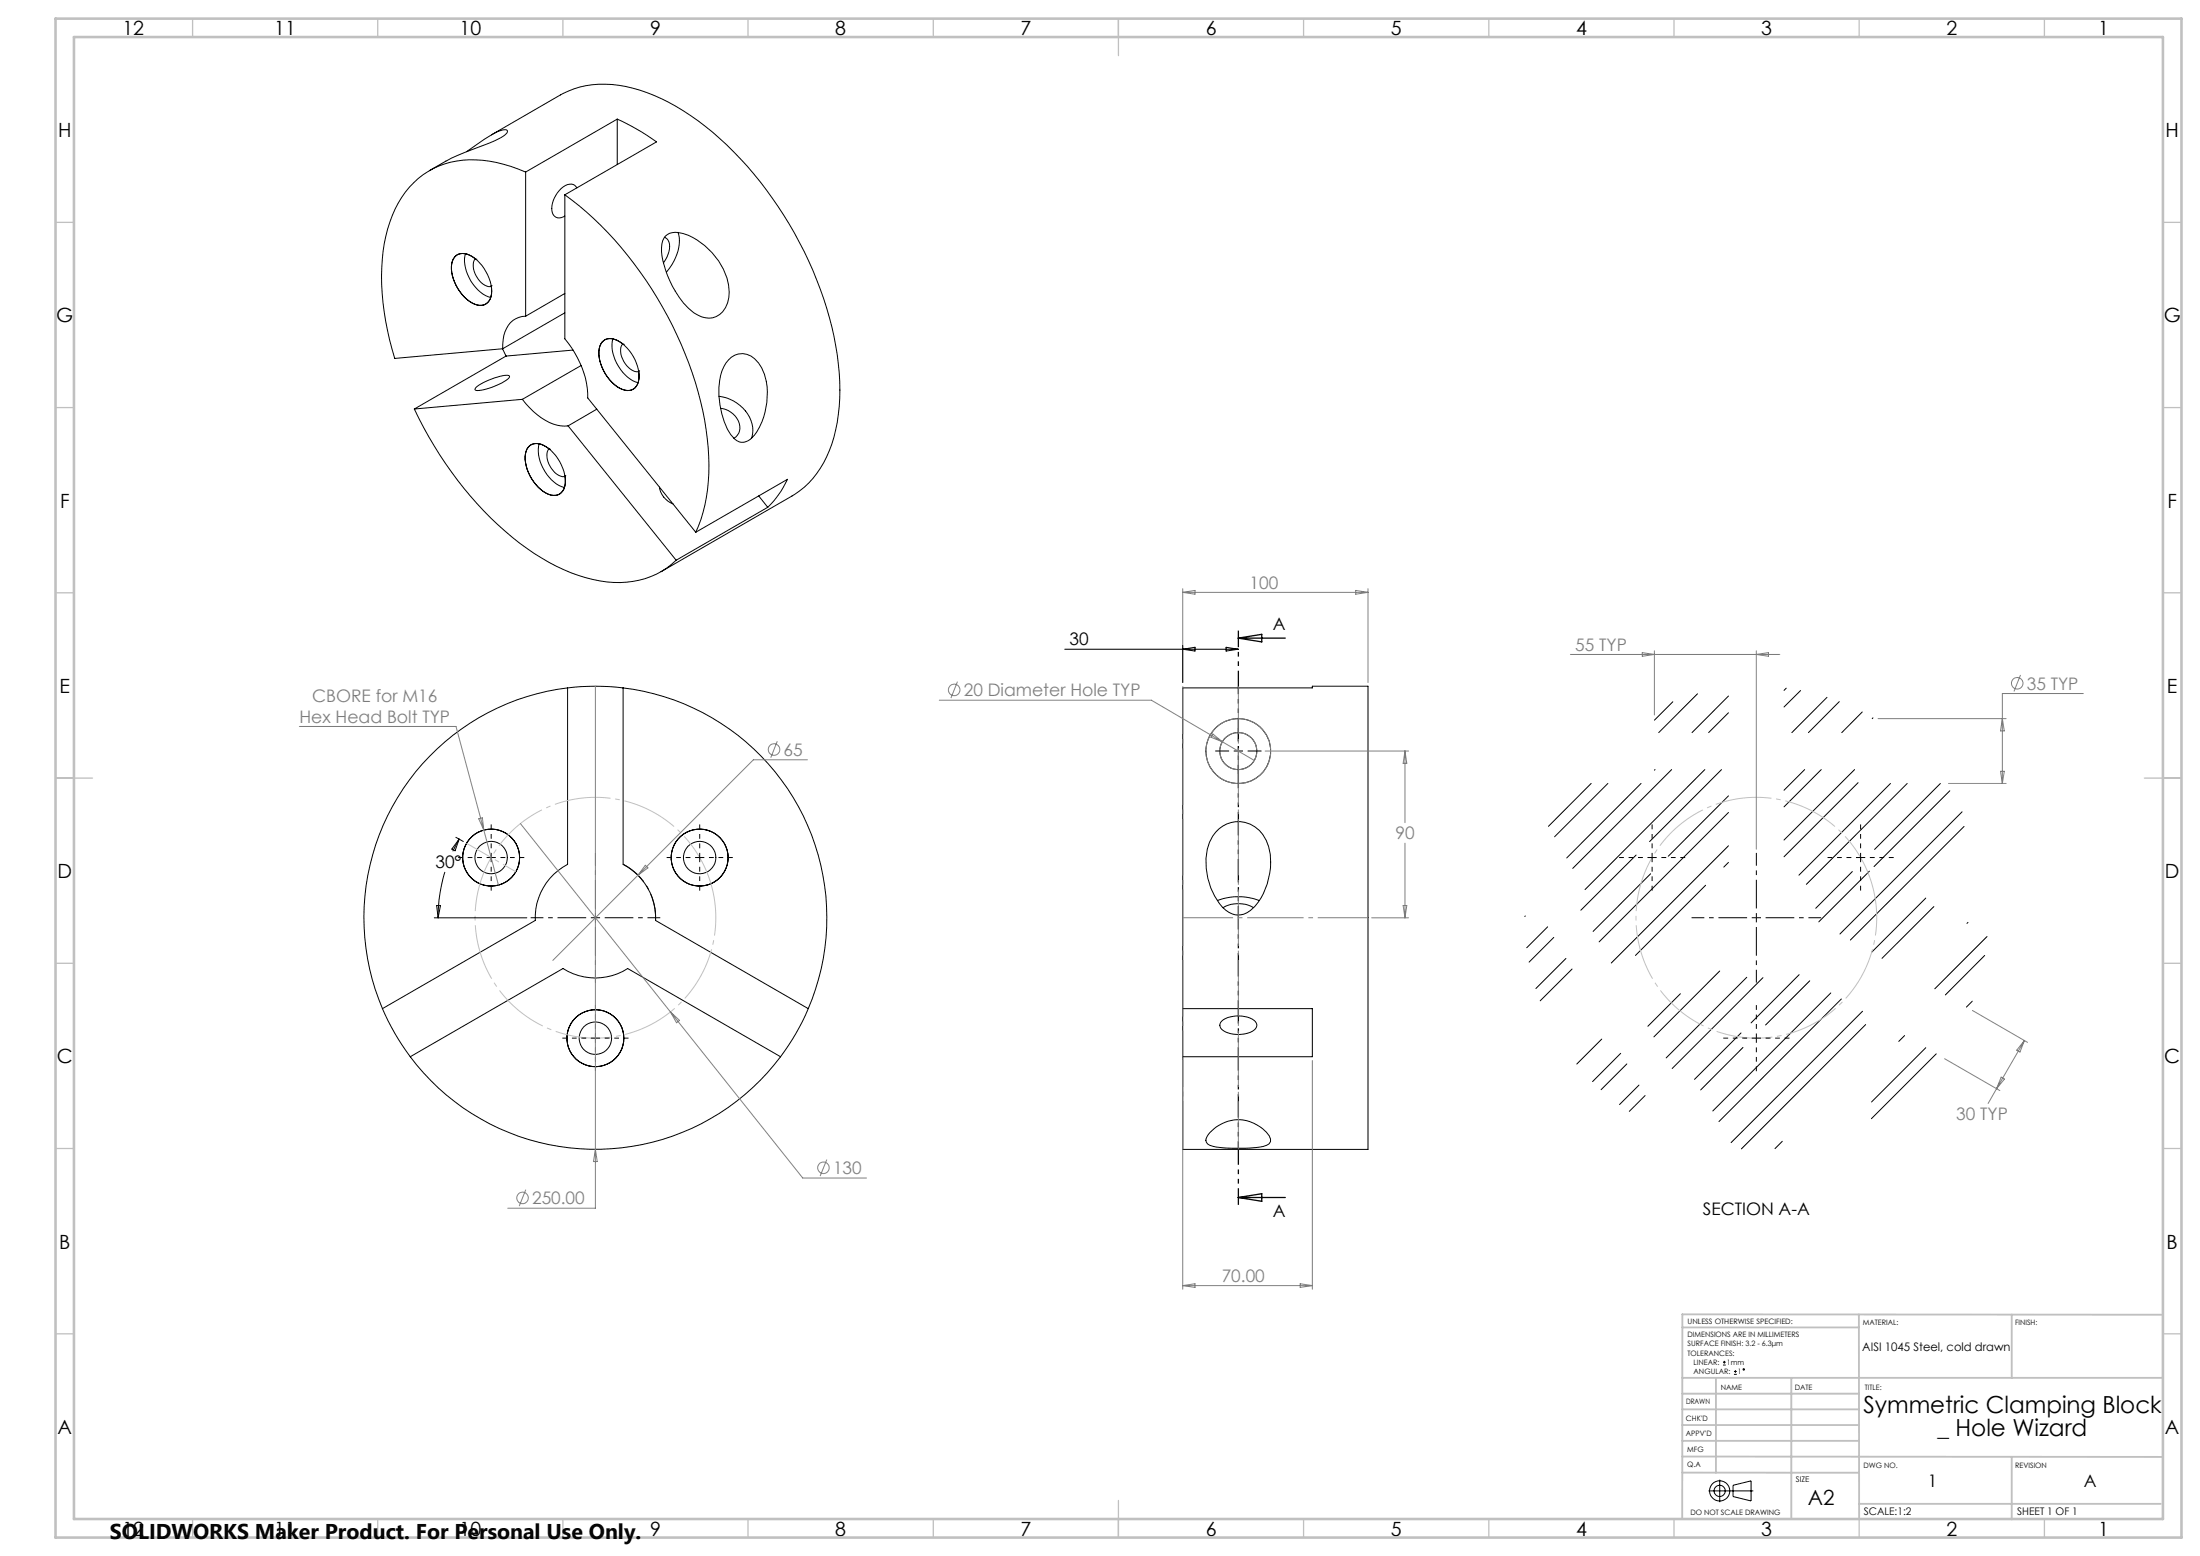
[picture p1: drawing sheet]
<svg xmlns="http://www.w3.org/2000/svg" width="594mm" height="420mm" viewBox="0 0 594 420" stroke-linecap="round" stroke-linejoin="round" font-family="sans-serif">
<g fill="none" stroke="#000" stroke-width=".27">
<path d="M132.7 36.4l18.6-10.8a25.6 25.6 0 0 1 19.5-1.8 61.9 61.9 0 0 1 27.3 17.2 103.2 103.2 0 0 1 28 54.8 50.8 50.8 0 0 1-2.2 25.8 23.9 23.9 0 0 1-10.1 12.3l-35.3 20.4M166.7 32.2a63.5 63.5 0 0 1 10.6 6.1l-24.8 14.3M166.7 32.2l-24.8 14.2M166.7 32.2v12.2M126 40.9a51.5 51.5 0 0 1 8.8-5.5l1.8-.4 .4 .3a2.55 2.55 0 0 1-1.8 1.9l-3 1.4a96.1 96.1 0 0 0-11.8 4.9l-4.4 2.6M141.9 46.4a32.6 32.6 0 0 0-20.3-2.6 23.3 23.3 0 0 0-16.3 16.1 55.4 55.4 0 0 0-.7 29.2l2 7.6 29.1-2.6M141.9 46.4v39M152.5 52.6a100.6 100.6 0 0 1 33.5 45.5 75.3 75.3 0 0 1 5 34.1 38.4 38.4 0 0 1-3.1 11.5M152.5 52.6v38.9a24.8 24.8 0 0 1 6.2 15.9l29.2 36.3M155.8 50.7a2.29 2.29 0 0 0-3.7-.3 7.4 7.4 0 0 0-2.9 7.1 2.06 2.06 0 0 0 3.3 .8M123.2 69a4.2 4.2 0 0 1 5 .7 11.5 11.5 0 0 1 4.4 10.4 3.1 3.1 0 0 1-5.1 1.7 11.2 11.2 0 0 1-5.4-11.3zM125.7 68.5a10.9 10.9 0 0 0 3.9 10.3l1.4 .9 1.5 .6"/>
<path d="M128.3 69.8a4.6 4.6 0 0 0 .7 5.4 3.8 3.8 0 0 0 3.6 2.1M128.5 70h.1M128.5 70a4.4 4.4 0 0 0-5.3-1 5.2 5.2 0 0 0-1 5.4 11 11 0 0 0 6.7 7.9 3 3 0 0 0 3.8-3l.1-.8M132.6 77.1h.1M132.6 77.1l.2 1.4M152.5 79.2l-10.6 6.2M179.4 64a2.93 2.93 0 0 1 1.2 3.9l-.5 1.5-1 1.5M179.7 63.7a4.7 4.7 0 0 1 4.8-.6 18.8 18.8 0 0 1 12.2 13.8 7.7 7.7 0 0 1-3.3 8.6 6.2 6.2 0 0 1-6.1-1.1 25.4 25.4 0 0 1-8.7-17.5 4.5 4.5 0 0 1 1.1-3.2zM183.1 62.7a11.6 11.6 0 0 1-3.2 10.8M135.7 94.1l.9 2M136.6 96.1l-24.7 14.3M141.9 85.4a6.3 6.3 0 0 0-6 6.3l-.2 2.4"/>
<path d="M152.5 84.4l-16.8 9.7M154.7 94.5l-18.1 1.6M156.9 98.7l-15.9 9.1M162.6 92.3a3.5 3.5 0 0 1 4.7-.1 11.3 11.3 0 0 1 5.1 10.8 3.1 3.1 0 0 1-5.1 1.8 11.6 11.6 0 0 1-5.5-10.7zM165.5 91.5a10.9 10.9 0 0 0 6.7 11.8h.1M168.1 92.8a4.6 4.6 0 0 0 .7 5.4 4 4 0 0 0 3.6 2.1M168.3 92.9h.1M168.3 92.9a4.9 4.9 0 0 0-4.8-1.3 4.3 4.3 0 0 0-1.7 4.9 11.2 11.2 0 0 0 6.9 8.8 2.99 2.99 0 0 0 3.8-3v-.8M196.7 97.1a5 5 0 0 1 8.1 .8 16.5 16.5 0 0 1 1.4 14.7 11.2 11.2 0 0 1-4.2 6.4 2.88 2.88 0 0 1-3.7-.5 19.3 19.3 0 0 1-4.2-13.8 11.3 11.3 0 0 1 2.6-7.6zM111.9 110.4a97 97 0 0 0 32.3 39 42.7 42.7 0 0 0 23.2 7.9 22 22 0 0 0 15.2-6.1M128.6 104.5a17.7 17.7 0 0 1 8.5-3.2l.5 .4a6.3 6.3 0 0 1-3.4 2.3 10.2 10.2 0 0 1-5.9 1.3v-.3zM141 107.8a16.8 16.8 0 0 0 10.4 7.2h2"/>
<path d="M141 107.8l-29.1 2.6M145.6 119.8a11 11 0 0 0 6.7 11.8h.1M153.4 115l29.2 36.2M161.1 110.4l-7.7 4.6M172.4 100.1h.1M172.4 100.1l.1 1.4M194.1 107a10.2 10.2 0 0 1 9.2 9.3l-.4 2.1M194.6 110.2a5.5 5.5 0 0 1 5.1 6.1 3.4 3.4 0 0 1-1.5 2M143.1 120.2a4.2 4.2 0 0 1 5 .8 11.5 11.5 0 0 1 4.4 10.4 3.1 3.1 0 0 1-5.1 1.7 11.4 11.4 0 0 1-5.5-10.7 3.5 3.5 0 0 1 1.2-2.2zM148.2 121.2a4.6 4.6 0 0 0 .7 5.3 3.8 3.8 0 0 0 3.6 2.1M148.4 121.3h.1M148.4 121.3a4.4 4.4 0 0 0-5.3-1 5.2 5.2 0 0 0-1 5.4 11 11 0 0 0 6.7 7.9 2.99 2.99 0 0 0 3.8-3v-.8"/>
<path d="M152.5 128.4h.1M152.5 128.4l.1 1.4M178 131.5a5.7 5.7 0 0 0 3.7 4.5M204.9 133.9l2.4 3M207.3 136.9a25.6 25.6 0 0 0 5.3-7.5l-24.7 14.3M207.3 136.9l-24.7 14.3M287.5 175.2h46.8M319.3 174.2v10M319.3 175.2l3.4-.5v1zM331 174.7l3.3 .5-3.3 .5zM153.2 185.7v47.6a16.3 16.3 0 0 0-8.7 15.1l-41.2 23.9M153.2 185.7a62.5 62.5 0 0 0-49.9 86.6"/>
<path d="M153.2 185.7a61.5 61.5 0 0 1 15 0M168.2 185.7v47.6a16.2 16.2 0 0 1 8.8 15.1l41.2 23.9M168.2 185.7a62.5 62.5 0 0 1 50 86.6M451.7 189.4l-5 5M458.3 187.3l-10.4 10.4M466.7 187.9l-9.9 9.8M466.7 192.4l-5.4 5.3M482.3 185.8l-.6 .6M486.2 186.4l-4.5 4.4M493.3 188.2l-9.5 9.5M496.6 189.4l-8.3 8.3M502.8 192.2l-5.5 5.5"/>
<path d="M505.7 193.8l-.2 .2M429.6 211.5l-11.5 11.5M434.1 211.5l-14.4 14.4M443.1 211.5l-20.1 20.1M446.9 207.7l-.2 .2M451.3 207.7l-26.7 26.7M460.3 207.7l-32.3 32.4M464.8 207.7l-19.4 19.5M466.7 214.8l-16.3 16.3M466.7 219.3l-34.9 34.9M487.3 207.7l-5.6 5.6M491.7 207.7l-10 10.1"/>
<path d="M500.7 207.7l-19 19M501.7 211.3l-20 20M510.4 211.5l-24.7 24.7M514.9 211.5l-27.2 27.2M523.9 211.5l-17.8 17.8M526.5 213.4l-20.5 20.5M529.8 219.1l-33 33M120.1 235.4l-1.3 5.6-.5 6.7M123.1 226l2 1.1M124 226.5l-1.8 3.3M124 226.5l-1.1 3.1-.9-.4zM328.3 224.6a8.1 8.1 0 0 1 13.6 2.2 17.6 17.6 0 0 1-2.1 16.7 6.5 6.5 0 0 1-6.3 3.4 8.6 8.6 0 0 1-5.6-5.1 17.9 17.9 0 0 1-1.3-14.5l.8-1.6z"/>
<path d="M441.7 230.8l-14.9 14.9M445.7 235.8l-15.6 15.6M460.5 239l-18.9 18.9M466.7 228.3l-31.7 31.6M466.7 232.8l-1.3 1.3M500.1 235.2l-9.8 10M504.8 235.1l-13.7 13.7M530.3 223.1l-30.7 30.6M117.3 247.7h24.9M117.9 244.4l1 .1-.6 3.2zM328.7 243.1a16.3 16.3 0 0 1 11.3 0M338.5 245a8.3 8.3 0 0 0-8.3 0"/>
<path d="M411.8 247.2l-.1 .2M417.9 250.2l-5.7 5.6M419.5 253l-6.6 6.7M422.8 258.7l-8.1 8.1M520 242.4l-14.7 14.7M522.1 244.7l-14 14M531.4 249l-.3 .3M535.9 257.9l-10.6 10.7M536.5 252.8l-14.1 14.1M103.3 272.3a63.5 63.5 0 0 0 7.5 12.9M218.2 272.3a61.3 61.3 0 0 1-7.5 12.9M319.3 272.3h35v12.9h-35"/>
<path d="M319.3 272.3v-86.6h35v-.5h15.1v125.1h-50.1v-25.1M319.3 272.3v12.9M329.9 275.6a7.8 7.8 0 0 1 9 .1 1.63 1.63 0 0 1-.8 2.7 8.3 8.3 0 0 1-8.2-.5 1.48 1.48 0 0 1 0-2.3zM424.5 261.6l-8.6 8.5M453.7 268.2l-8.8 8.8M464.3 262.1l-17.8 17.8M470.1 278.8l-12.6 12.5M471.6 263.8l-21.7 21.8M476 263.9l-24.5 24.5M485.8 263.1l-13 13M488.6 264.7l-11.9 12M494.3 268l-31.8 31.9"/>
<path d="M497.2 269.6l-33.1 33.1M502.9 273l-35.5 35.4M503.7 276.6l-33.5 33.5M514.2 279.5l-1.5 1.6M532.5 270.2l-1.6 1.6M110.8 285.2l41.2-23.8a16.1 16.1 0 0 0 17.5 0l41.2 23.8M110.8 285.2a62.5 62.5 0 0 0 99.9 0M432.5 280.5l-6.8 6.7M437.6 284.3l-7.6 7.6M439.2 287.2l-6.9 6.9M441.4 298.5l-1.5 1.5M442.5 292.9l-5.2 5.3"/>
<path d="M444.2 295.7l-2.6 2.6M470.6 282.7l-11.4 11.5M520 282.8l-14.7 14.6M522.8 284.5l-17.5 17.5M326.6 305.8a10.2 10.2 0 0 1 16.1 .8l.3 .9a1.86 1.86 0 0 1-1.9 1.9 46.3 46.3 0 0 1-13.5 0 1.82 1.82 0 0 1-2-2zM481.2 308.1l-2 1.9M465.2 368.5h.7M465.2 367.7h.7M465.6 367.3v.8M468.2 371h.7M468.2 370.2h.7M468.6 369.8v.8"/>
<path d="M464.3 399.4v6.1M461.3 402.4h12.1M467.9 400.9l4.9-1.2v5.4l-4.9-1.2z"/>
<circle cx="334.3" cy="202.7" r="8.8"/>
<circle cx="334.3" cy="202.7" r="5"/>
<circle cx="132.6" cy="231.5" r="7.7"/>
<circle cx="132.6" cy="231.5" r="4.4"/>
<circle cx="188.9" cy="231.5" r="7.7"/>
<circle cx="188.9" cy="231.5" r="4.4"/>
<circle cx="160.7" cy="280.2" r="7.7"/>
<circle cx="160.8" cy="280.2" r="4.4"/>
<circle cx="160.8" cy="280.2" r="7.7"/>
<circle cx="470.8" cy="369.6" r=".2"/>
<circle cx="464.3" cy="402.4" r="1.51"/>
<circle cx="464.3" cy="402.4" r="2.72"/>
</g>
<g fill="none" stroke="#808080" stroke-width=".27">
<path d="M319.3 158.9v25.3M319.3 159.9h50.1M319.3 159.9l3.4-.5v1zM366 159.4l3.4 .5-3.4 .5zM369.4 158.9v25.3M424 176.7h56.6M443.4 176.2l3.3 .5-3.3 .4zM446.7 175.7v17.3M474.2 175.7v53.5M474.2 176.7l3.3-.5v.9zM80.8 196.1h42.3l7.5 28M160.8 185.2v140.9h-23.7"/>
<path d="M253.6 189h57.3l27.8 16.3M258.5 184l-1.7 4.4M327.4 198.1l2.6 2.1-3.1-1.2zM507.1 194h34.6M540.6 194l.6 3.3h-1.1zM545.5 182.2l-1.7 4.4M562.5 187.2h-21.9v24.3M209.9 200.1l-1.8 4.4M218 205.1h-14.6l-54.1 54.1M341.6 202.7h38.7M379.3 202.7v19.4M379.3 202.7l.5 3.3h-1z"/>
<path d="M526.1 211.5h15.6M540.1 208.2h1.1l-.6 3.3zM129.3 221l.9-.2 .4 3.3zM130.6 224.1l4 14.8M140.5 222.3l40.5 50.8M174.2 233.6l.7 .7-2.6 1.9zM379.3 227.6v20.1M370.3 247.7h10M378.8 244.4h1l-.5 3.3zM181 273.1l35.7 44.9h17.3M181 273.1l2.5 2.3-.8 .7zM532.6 272.8l14.8 8.6"/>
<path d="M319.3 286.3v61.7M354.3 286.3v61.7M525 285.8l15 8.6M539.1 293.8l-2.3 4.1M540.3 290.7l.9 .6-2.1 2.5zM546.6 280.9l-7.5 12.9M546.6 280.9l-1.2 3.1-.9-.5zM160.8 310.3l.5 3.2h-1.1zM223.2 313l-1.8 4.4M142 321.1l-1.8 4.5M319.3 347l3.4-.5v1zM319.3 347h35"/>
<path d="M351 346.5l3.3 .5-3.3 .5z"/>
<circle cx="257.6" cy="186.2" r="1.56"/>
<circle cx="544.6" cy="184.4" r="1.56"/>
<circle cx="209" cy="202.3" r="1.56"/>
<circle cx="334.4" cy="202.7" r="8.8"/>
<circle cx="334.4" cy="202.7" r="5"/>
<circle cx="222.3" cy="315.2" r="1.55"/>
<circle cx="141.1" cy="323.4" r="1.56"/>
</g>
<path d="M177 248.4a16.2 16.2 0 0 0-8.7-15.1" fill="none" stroke="#000" stroke-width=".27" stroke-dasharray="15.2 1.3 1.3 1.3" stroke-dashoffset="7.9" stroke-linecap="butt"/>
<path d="M191.9 238.2a32.5 32.5 0 0 0-54.5-13.1 32.5 32.5 0 0 0 15 54 32.5 32.5 0 0 0 39.9-39.2l-.4-1.7M505.3 238.2a32.5 32.5 0 0 0-54.5-13.1 32.5 32.5 0 0 0 15 54 32.5 32.5 0 0 0 40-39.2l-.5-1.7" fill="none" stroke="#c0c0c0" stroke-width=".27" stroke-dasharray="15.2 1.3 1.3 1.3" stroke-dashoffset=".8" stroke-linecap="butt"/>
<g fill="none" stroke="#000" stroke-width=".27" stroke-dasharray="15.2 1.3 1.3 1.3" stroke-linecap="butt">
<path d="M331.9 202.7h-3.8M334.4 202.7v-1.2M334.4 202.7h-1.3M334.4 202.7v1.3M334.4 202.7h1.2M334.4 200.2v-3.7M334.4 205.2v3.8M336.9 202.7h3.7M132.6 231.5v-1.3M132.6 231.5h-1.2M132.6 231.5v1.2M132.6 231.5h1.3"/>
<path d="M188.9 231.5v-1.3M188.9 231.5h-1.2M188.9 231.5v1.2M188.9 231.5h1.3M446.1 231.5v-1.3M446.1 231.5h-1.3M446.1 231.5v1.2M446.1 231.5h1.2M502.4 231.5v-1.3M502.4 231.5h-1.3M502.4 231.5v1.2M502.4 231.5h1.2"/>
<path d="M160.8 247.7v-1.2M160.8 247.7h-1.3M160.8 247.7v1.3M160.8 247.7h1.2M474.2 247.7v-1.2M474.2 247.7h-1.2M474.2 247.7v1.3M474.2 247.7h1.3M160.8 280.2v-1.2M160.8 280.2h-1.3M160.8 280.2v1.3M160.8 280.2h1.2"/>
<path d="M474.2 280.2v-1.2M474.2 280.2h-1.2M474.2 280.2v1.3M474.2 280.2h1.3"/>
</g>
<g fill="none" stroke="#000" stroke-width=".27" stroke-dasharray="15.2 1.3 1.3 1.3" stroke-dashoffset="13.9" stroke-linecap="butt">
<path d="M130.1 231.5h-6.4M132.6 229v-6.5M132.6 234v6.4M135.1 231.5h6.5M186.4 231.5h-6.4M188.9 229v-6.5M188.9 234v6.4M191.4 231.5h6.4M443.6 231.5h-6.5M446.1 229v-6.5M446.1 234v6.4M448.6 231.5h6.4"/>
<path d="M499.9 231.5h-6.5M502.4 229v-6.5M502.4 234v6.4M504.9 231.5h6.4M160.8 277.7v-6.4M474.2 277.7v-6.4M158.3 280.2h-6.5M160.8 282.7v6.4M163.3 280.2h6.4M471.7 280.2h-6.4M474.2 282.7v6.4M476.7 280.2h6.4"/>
</g>
<path d="M158.3 247.7h-15M160.8 245.2v-15M160.8 250.2v15M163.3 247.7h15M471.7 247.7h-15M474.2 245.2v-15M474.2 250.2v15M476.7 247.7h15" fill="none" stroke="#000" stroke-width=".27" stroke-dasharray="15.2 1.3 1.3 1.3" stroke-dashoffset="7.5" stroke-linecap="butt"/>
<path d="M334.4 170.2v155" fill="none" stroke="#000" stroke-width=".35" stroke-dasharray="6.3 1.3 1.3 1.3 1.3 1.3" stroke-dashoffset="1.9" stroke-linecap="butt"/>
<path d="M126 227.6l13.3 7.7" fill="none" stroke="#c0c0c0" stroke-width=".27" stroke-dasharray="15.2 1.3 1.3 1.3" stroke-dashoffset="7.7" stroke-linecap="butt"/>
<path d="M319.4 185.2v125M334.4 185.2v125" fill="none" stroke="#808080" stroke-width=".27" stroke-dasharray="15.2 1.3 1.3 1.3" stroke-dashoffset="2.3" stroke-linecap="butt"/>
<path d="M319.4 247.7h50" fill="none" stroke="#808080" stroke-width=".27" stroke-dasharray="15.2 1.3 1.3 1.3" stroke-dashoffset="1.7" stroke-linecap="butt"/>
<path d="M334.3 172.2h12.7M334.3 172.2l6.4-1v2.1zM334.3 323.2l6.4-1v2.1zM334.3 323.2h12.7" fill="none" stroke="#000" stroke-width=".35"/>
<g fill="none" stroke="#c0c0c0" stroke-width=".35">
<path d="M52 5v5M102 5v5M152 5v5M202 5v5M252 5v5M302 5v10M352 5v5M402 5v5M452 5v5M502 5v5M552 5v5M15 60h5"/>
<path d="M584 60h5M15 110h5M584 110h5M15 160h5M584 160h5M15 210h10M579 210h10M15 260h5M584 260h5M15 310h5M584 310h5M15 360h5"/>
<path d="M584 360h5M52 410v5M102 410v5M152 410v5M202 410v5M252 410v5M302 405v10M352 410v5M402 410v5M452 410v5M502 410v5M552 410v5"/>
</g>
<g fill="none" stroke="#c0c0c0" stroke-width=".5">
<path d="M454.2 358.3h47.7M501.9 354.8l.1 55.2M543.2 354.8v17.1M584 354.9l-129.8-.1v55.2M454.2 371.9h129.8M454.2 376.2h47.7M463.3 371.9v25.6M483.7 371.9v38.1M454.2 388.9h47.8M454.2 384.7h47.7M454.2 380.4h47.7M454.2 397.5h47.8"/>
<path d="M454.2 393.2l129.8 .1M543.2 393.3v16.9M502 405.9h81.4"/>
</g>
<path d="M15 5h574v410h-574zM20 10h564v400h-564z" fill="none" stroke="#c0c0c0" stroke-width=".7"/>
<g font-size="6.3">
<text x="503.1" y="381.3">Symmetric Clamping Block</text>
<text x="523.1" y="387.6">_ Hole Wizard</text>
</g>
<text font-size="5.8" x="29.7" y="415.3">SOLIDWORKS Maker Product. For Personal Use Only. 9</text>
<text font-size="5.6" x="488.1" y="406.4">A2</text>
<g font-size="5.3">
<text x="33.1" y="9.5">12</text>
<text x="74.1" y="9.5">11</text>
<text x="124.1" y="9.5">10</text>
<text x="175.5" y="9.5">9</text>
<text x="225.5" y="9.5">8</text>
<text x="275.5" y="9.5">7</text>
<text x="325.5" y="9.5">6</text>
<text x="375.5" y="9.5">5</text>
<text x="425.5" y="9.5">4</text>
<text x="475.5" y="9.5">3</text>
<text x="525.5" y="9.5">2</text>
<text x="566.5" y="9.5">1</text>
<text x="15.7" y="37">H</text>
<text x="584.7" y="37">H</text>
<text x="15.2" y="87">G</text>
<text x="584.2" y="87">G</text>
<text x="16.2" y="137">F</text>
<text x="585.2" y="137">F</text>
<text x="16.1" y="187">E</text>
<text x="585.1" y="187">E</text>
<text x="15.5" y="237">D</text>
<text x="584.5" y="237">D</text>
<text x="15.4" y="287">C</text>
<text x="584.4" y="287">C</text>
<text x="16" y="337">B</text>
<text x="585" y="337">B</text>
<text x="15.5" y="387">A</text>
<text x="584.5" y="387">A</text>
<text x="33.1" y="414.5">12</text>
<text x="74.1" y="414.5">11</text>
<text x="124.1" y="414.5">10</text>
<text x="225.5" y="414.5">8</text>
<text x="275.5" y="414.5">7</text>
<text x="325.5" y="414.5">6</text>
<text x="375.5" y="414.5">5</text>
<text x="425.5" y="414.5">4</text>
<text x="475.5" y="414.5">3</text>
<text x="525.5" y="414.5">2</text>
<text x="566.5" y="414.5">1</text>
</g>
<g font-size="4.7" fill="#808080">
<text x="337.4" y="158.9">100</text>
<text x="425.3" y="175.6">55 TYP</text>
<text x="84.3" y="189.5">CBORE for M16</text>
<text x="260.2" y="187.9">20 Diameter Hole TYP</text>
<text x="547.2" y="186.1">35 TYP</text>
<text x="80.8" y="195.1">Hex Head Bolt TYP</text>
<text x="211.6" y="204">65</text>
<text x="376.8" y="226.6">90</text>
<text x="528.2" y="302.4">30 TYP</text>
<text x="224.9" y="316.9">130</text>
<text x="143.7" y="325">250.00</text>
<text x="329.9" y="346">70.00</text>
</g>
<g font-size="4.7">
<text x="343.6" y="170.2">A</text>
<text x="288.8" y="174.2">30</text>
<text x="117.6" y="234.3">30°</text>
<text x="343.6" y="328.5">A</text>
<text x="459.8" y="327.9">SECTION A-A</text>
<text x="520.5" y="401.4">1</text>
<text x="562.7" y="401.4">A</text>
</g>
<text font-size="3.2" x="502.8" y="364.5">AISI 1045 Steel, cold drawn</text>
<g font-size="2.8">
<text x="503.2" y="408.9">SCALE:1:2</text>
<text x="544.7" y="408.9">SHEET 1 OF 1</text>
</g>
<text font-size="2.1" x="484.9" y="400.1">SIZE</text>
<g font-size="2">
<text x="455.6" y="357.3">UNLESS OTHERWISE SPECIFIED:</text>
<text x="503" y="357.7">MATERIAL:</text>
<text x="544.1" y="357.7">FINISH:</text>
<text x="455.6" y="360.9">DIMENSIONS ARE IN MILLIMETERS</text>
<text x="455.6" y="363.4">SURFACE FINISH: 3.2 - 6.3μm</text>
<text x="455.6" y="365.9">TOLERANCES:</text>
<text x="457.3" y="368.4">LINEAR:</text>
<text x="457.3" y="370.9">ANGULAR:</text>
<text x="466.2" y="368.4">1mm</text>
<text x="469.2" y="370.9">1</text>
<text x="464.6" y="375.1">NAME</text>
<text x="484.6" y="375.1">DATE</text>
<text x="503.5" y="375.1">TITLE:</text>
<text x="455.2" y="383.5">CHK'D</text>
<text x="455.2" y="379.1">DRAWN</text>
<text x="455.2" y="387.7">APPV'D</text>
<text x="455.5" y="391.9">MFG</text>
<text x="455.5" y="396">Q.A</text>
<text x="503.1" y="396.3">DWG NO.</text>
<text x="544.1" y="396.3">REVISION</text>
<text x="456.4" y="408.9">DO NOT SCALE DRAWING</text>
</g>
</svg>
